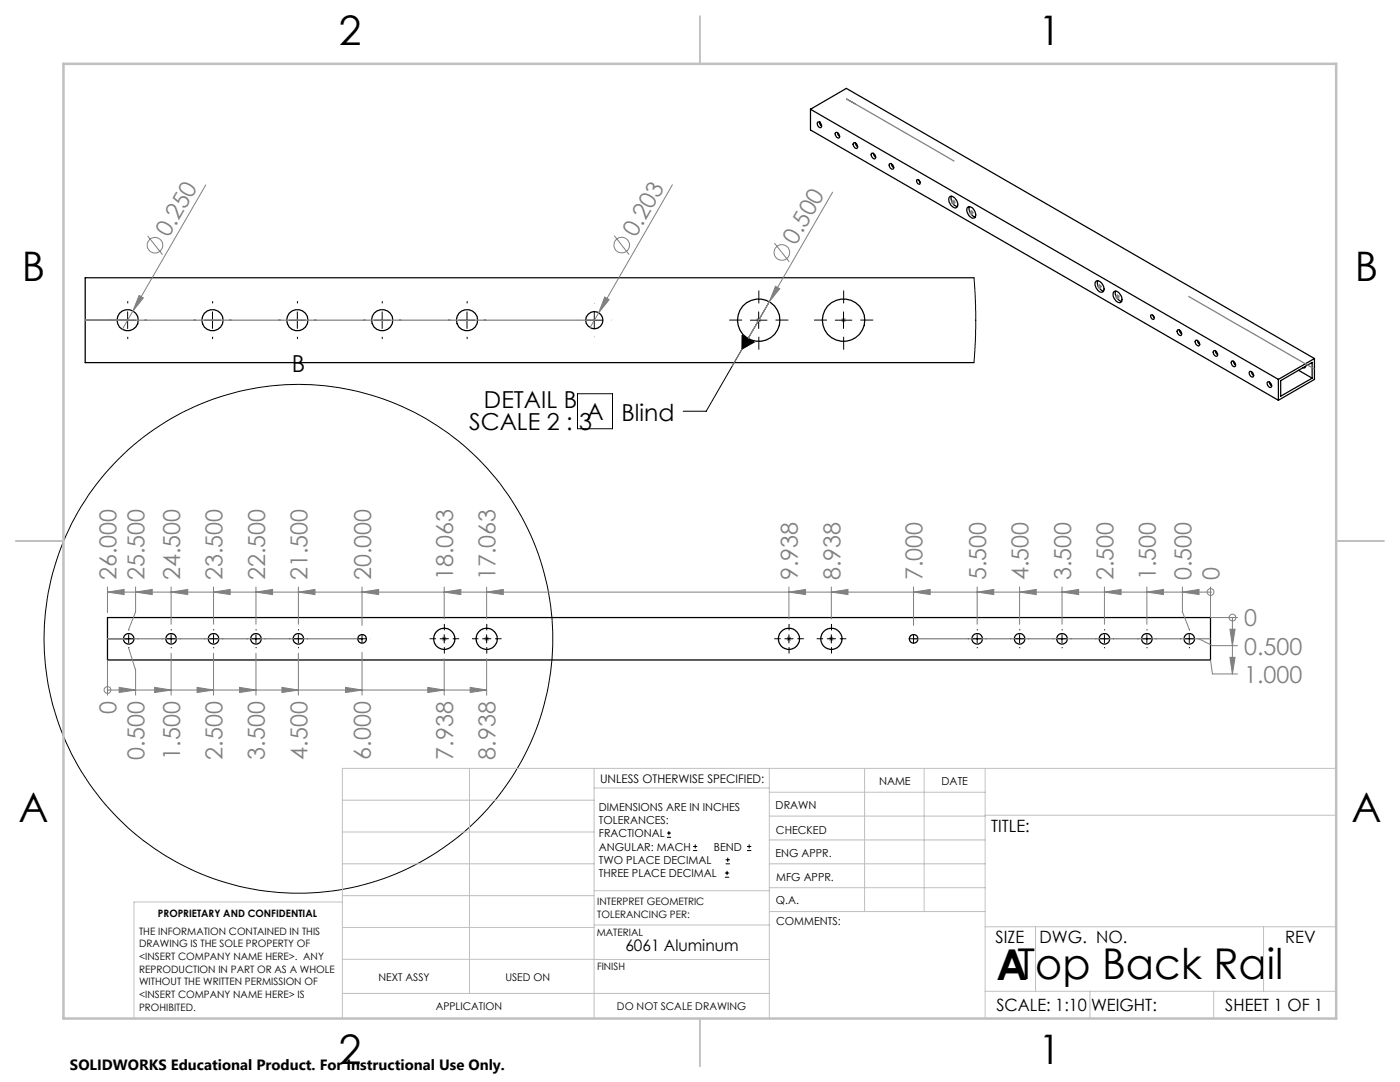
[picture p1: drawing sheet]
<svg xmlns="http://www.w3.org/2000/svg" width="279mm" height="216mm" viewBox="0 0 279 216" stroke-linecap="round" stroke-linejoin="round" font-family="sans-serif">
<g fill="none" stroke="#000" stroke-width=".25">
<path d="M161.7 21.8v4.1l93.4 54M161.7 21.8l93.4 53.9M161.7 21.8l7.2-4.2 93.4 53.9M163.2 24.4a.66 .66 0 0 1 .6 .3 .66 .66 0 0 1 0 .8 .77 .77 0 0 1-.6-1.1zM163.5 24.4h.1M163.5 24.4l.2 .5 .3 .3M166.7 26.6a.58 .58 0 0 1 .7 0 .58 .58 0 0 1 .2 .6l-.1 .2a.59 .59 0 0 1-.6-.1 .59 .59 0 0 1-.2-.6zM167.1 26.5l.5 .7M170.4 28.5a.69 .69 0 0 1 .6 .4 .69 .69 0 0 1 0 .7 .8 .8 0 0 1-.6-1.1zM170.7 28.5l.5 .8M174 30.6a.66 .66 0 0 1 .6 .3 .66 .66 0 0 1-.1 .8 .81 .81 0 0 1-.5-1.1zM174.3 30.6l.1 .3 .4 .5"/>
<path d="M177.6 32.7a.65 .65 0 0 1 .6 .3 .65 .65 0 0 1-.1 .8 .77 .77 0 0 1-.5-1.1zM177.9 32.7l.1 .5 .4 .2M183 35.8a.54 .54 0 0 1 .5 .4 .54 .54 0 0 1-.1 .6l-.4-.4-.1-.3zM183.4 35.9l.3 .5M189.6 39.2a1.53 1.53 0 0 1 1.5 1.9l-.1 .2a.94 .94 0 0 1-1.4-.7l-.3-.8zM189.9 39.2a1.77 1.77 0 0 0 1.2 2M193.2 41.3a1.45 1.45 0 0 1 1.5 1.8 .62 .62 0 0 1-.6 .5 .62 .62 0 0 1-.6-.4 1.4 1.4 0 0 1-.3-1.9zM193.5 41.2a1.68 1.68 0 0 0 1.2 2.1M194.4 55.4h-177.4v17h177.4M218.8 56.1a1.45 1.45 0 0 1 1.3 2.1 1.48 1.48 0 0 1-1.6-1.8zM219.1 56a1.69 1.69 0 0 0 1.1 2.1M222.2 58.3l.2-.1a1.48 1.48 0 0 1 1.5 1.8 .74 .74 0 0 1-.8 .4 .74 .74 0 0 1-.6-.6l-.4-.8z"/>
<path d="M222.7 58.1a1.69 1.69 0 0 0 1.1 2M229.7 62.8a.52 .52 0 0 1 .6 .3 .52 .52 0 0 1-.2 .6l-.4-.3-.1-.4zM230.1 62.9l.2 .5M235 65.8a.67 .67 0 0 1 .7 .4 .67 .67 0 0 1-.1 .8 .81 .81 0 0 1-.6-1.2zM235.4 65.9l.4 .7M238.6 67.9a.66 .66 0 0 1 .7 .4 .66 .66 0 0 1-.1 .7 .81 .81 0 0 1-.6-1.1zM239 67.9l.1 .5 .3 .3M242.2 70a.71 .71 0 0 1 .7 1 .71 .71 0 0 1-.7-1zM242.6 70v.3l.4 .5M245.8 72.1a.66 .66 0 0 1 .7 .3 .66 .66 0 0 1-.1 .8 .77 .77 0 0 1-.6-1.1zM246.1 72.1l.5 .7M249.4 74.1a.69 .69 0 0 1 .7 .4 .69 .69 0 0 1-.1 .7 .81 .81 0 0 1-.6-1.1z"/>
<path d="M249.7 74.2l.5 .7M253 76.2a.67 .67 0 0 1 .7 .4 .67 .67 0 0 1-.2 .7 .81 .81 0 0 1-.5-1.1zM253.3 76.2l.5 .8M255.1 75.7v4.2M255.6 76l6.3-3.7v3.2l-6.3 3.6zM259.2 73.9l2.7 1.6M260.5 73.1l-.1 .3h-.3M262.3 71.5l-7.2 4.2M262.3 71.5v4.2l-7.2 4.2M21.4 123.2h220.2v8.5h-220.2z"/>
<circle cx="25.5" cy="63.9" r="2.12"/>
<circle cx="42.4" cy="63.9" r="2.11"/>
<circle cx="59.4" cy="63.9" r="2.11"/>
<circle cx="76.3" cy="63.9" r="2.11"/>
<circle cx="93.2" cy="63.9" r="2.11"/>
<circle cx="118.6" cy="63.9" r="1.72"/>
<circle cx="151.4" cy="63.9" r="4.2"/>
<circle cx="168.4" cy="63.9" r="4.2"/>
<circle cx="25.7" cy="127.5" r="1.06"/>
<circle cx="34.1" cy="127.5" r="1.06"/>
<circle cx="42.6" cy="127.5" r="1.06"/>
<circle cx="51.1" cy="127.5" r="1.06"/>
<circle cx="59.5" cy="127.5" r="1.06"/>
<circle cx="72.3" cy="127.5" r=".87"/>
<circle cx="88.6" cy="127.5" r="2.12"/>
<circle cx="97.1" cy="127.5" r="2.12"/>
<circle cx="157.4" cy="127.5" r="2.12"/>
<circle cx="165.9" cy="127.5" r="2.12"/>
<circle cx="182.3" cy="127.5" r=".87"/>
<circle cx="195" cy="127.5" r="1.06"/>
<circle cx="203.5" cy="127.5" r="1.06"/>
<circle cx="211.9" cy="127.5" r="1.06"/>
<circle cx="220.4" cy="127.5" r="1.06"/>
<circle cx="228.9" cy="127.5" r="1.06"/>
<circle cx="237.3" cy="127.5" r="1.06"/>
</g>
<g fill="none" stroke="#000" stroke-width=".2">
<path d="M194.4 55.4l.3 6.7v5l-.3 5.3M23.8 63.9h3.3M25.5 62.2v3.3M40.7 63.9h3.4M42.4 62.2v3.3M57.7 63.9h3.3M59.3 62.2v3.3M74.6 63.9h3.3M76.3 62.2v3.3M91.5 63.9h3.4M93.2 62.2v3.3M115.3 78.6h6.9v6.9h-6.9z"/>
<path d="M116.9 63.9h3.4M118.6 62.2v3.3M148.1 66.9l2.4 1.4-2.4 1.4zM149.3 67.6l-8.4 14.5h-4.6M149.8 63.9h3.3M151.4 62.2v3.3M166.7 63.9h3.3M168.3 62.2v3.3M24.9 127.5h1.6M25.7 126.6v1.7M33.3 127.5h1.7M34.1 126.6v1.7"/>
<path d="M41.8 127.5h1.7M42.6 126.6v1.7M50.3 127.5h1.6M51.1 126.6v1.7M58.7 127.5h1.7M59.5 126.6v1.7M71.4 127.5h1.7M72.2 126.6v1.7M87.8 127.5h1.7M88.7 126.6v1.7M96.3 127.5h1.7M97.1 126.6v1.7"/>
<path d="M156.6 127.5h1.7M157.4 126.6v1.7M165.1 127.5h1.7M165.9 126.6v1.7M181.5 127.5h1.7M182.3 126.6v1.7M194.2 127.5h1.7M195 126.6v1.7M202.7 127.5h1.6M203.5 126.6v1.7M211.1 127.5h1.7M211.9 126.6v1.7"/>
<path d="M219.6 127.5h1.7M220.4 126.6v1.7M228.1 127.5h1.6M228.9 126.6v1.7M236.5 127.5h1.7M237.3 126.6v1.7M133.1 167.1h.8M133.1 166.2h.8M133.5 165.8v.9M138.3 169.7h.8M138.3 168.9h.8M138.7 168.5v.8"/>
<path d="M144.7 175h.8M144.7 174.2h.8M144.8 172.4h.9M144.8 171.6h.9M145.1 173.8v.8M145.2 171.1v.9M149.1 169.7h.8M149.1 168.9h.8M149.5 168.5v.8"/>
<circle cx="59.6" cy="127.5" r="50.8"/>
</g>
<g fill="none" stroke="#808080" stroke-width=".2">
<path d="M41.1 36.9l-14.6 25.2M134.2 36.9l-14.7 25.5M166.2 38.3l-16.9 29.3M189.9 40l.7 .7M190.3 39.8v1M190.6 40l-.7 .7M27.8 58.9l.8 .5-2.1 2.7zM29.5 47.1l2.9 3.7M120.7 59.3l.9 .5-2.1 2.6zM122.6 47l3 3.8M154.6 48.5l2.9 3.7M154.8 57.1l.8 .5-2.1 2.6z"/>
<path d="M189.8 40.3h.9M193.3 42.4h1M193.5 42.1l.7 .7M193.9 41.9v1M194.2 42.1l-.7 .7M218.9 57.2h1M219.1 56.8l.7 .7M219.4 56.7v1M219.8 56.8l-.7 .7M222.5 59.2h1M222.7 58.9l.7 .7M223 58.7v1.1"/>
<path d="M223.4 58.9l-.7 .7M26.5 62.1l-2.1 3.6M119.5 62.4l-1.7 3M150.9 63.9h1M151.1 63.5l.7 .7M151.4 63.4v1M151.8 63.5l-.7 .7M153.5 60.2l-7.4 12.9M167.9 63.9h.9M168 63.5l.7 .7M168.3 63.4v1M168.7 63.5l-.7 .7"/>
<path d="M21.4 118.1l3.4-.5v1zM21.4 118.1h220.2M21.4 117.1v5.1M27.1 118.1l3.3-.5v1zM27.1 117.1v5l-1.4 3.5M34.1 118.1l3.4-.5v1zM34.1 117.1v7.5M42.6 118.1l3.3-.5v1zM42.6 117.1v7.5M51.1 118.1l3.3-.5v1zM51.1 117.1v7.5M59.5 118.1l3.4-.5v1z"/>
<path d="M59.5 117.1v7.5M72.2 118.1l3.4-.5v1zM72.2 117.1v7.7M88.7 118.1l3.3-.5v1zM88.7 117.1v6.4M97.1 118.1l3.3-.5v1zM97.1 117.1v6.4M157.4 118.1l3.4-.5v1zM157.4 117.1v6.4M165.9 118.1l3.3-.5v1zM165.9 117.1v6.4M182.3 118.1l3.3-.5v1z"/>
<path d="M182.3 117.1v7.7M195 118.1l3.3-.5v1zM195 117.1v7.5M203.5 118.1l3.3-.5v1zM203.5 117.1v7.5M211.9 118.1l3.4-.5v1zM211.9 117.1v7.5M220.4 118.1l3.3-.5v1zM220.4 117.1v7.5M228.9 118.1l3.3-.5v1zM228.9 117.1v7.5M236 118.1l3.3-.5v1z"/>
<path d="M236 117.1v5l1.3 3.5M241.6 118.1h.1M241.6 117.1v6.1h5.4M21.4 137.7h.1M21.4 131.7v7M21.4 137.7h75.7M23.8 137.2l3.3 .5-3.3 .5zM25.7 129.4l1.4 4.3v5M30.9 137.2l3.2 .5-3.2 .5zM34.1 130.4v8.3M39.3 137.2l3.3 .5-3.3 .5zM42.6 130.4v8.3"/>
<path d="M47.8 137.2l3.3 .5-3.3 .5zM51.1 130.4v8.3M56.3 137.2l3.2 .5-3.2 .5zM59.5 130.4v8.3M69 137.2l3.2 .5-3.2 .5zM72.2 130.2v8.5M85.4 137.2l3.3 .5-3.3 .5zM88.2 127.5h.9M88.3 127.1l.7 .7M88.7 131.4v7.3M88.7 127v1M89 127.1l-.7 .7"/>
<path d="M93.8 137.2l3.3 .5-3.3 .5zM96.6 127.5h1M96.8 127.1l.7 .7M97.1 131.4v7.3M97.1 127v1M97.5 127.1l-.7 .7M157 127.5h.9M157.1 127.1l.7 .7M157.4 127v1M157.8 127.1l-.7 .7M165.4 127.5h1M165.6 127.1l.7 .7"/>
<path d="M165.9 127v1M166.3 127.1l-.7 .7M239.3 127.5l2.7 1.3h5M241.6 131.7l.4 2.8h5M245.5 125.6h1l-.5 3.2zM245.5 131.2h1l-.5 3.3zM246 123.2h.1M246 123.2v11.3"/>
<circle cx="30.9" cy="48.9" r="1.56"/>
<circle cx="124.1" cy="48.9" r="1.55"/>
<circle cx="156" cy="50.4" r="1.56"/>
<circle cx="241.6" cy="118.1" r=".68"/>
<circle cx="21.5" cy="137.7" r=".68"/>
<circle cx="246" cy="123.2" r=".67"/>
</g>
<g fill="none" stroke="#000" stroke-width=".2" stroke-dasharray="15.2 1.3 1.3 1.3" stroke-linecap="butt">
<path d="M22.2 63.9h-.5M25.5 60.5v-.4M25.5 67.2v.5M28.8 63.9h.5M39.1 63.9h-.5M42.4 60.5v-.4M42.4 67.2v.5M45.8 63.9h.4M56 63.9h-.4M59.4 60.5v-.4M59.4 67.2v.5M62.7 63.9h.4"/>
<path d="M73 63.9h-.5M76.3 60.5v-.4M76.3 67.2v.5M79.6 63.9h.5M89.9 63.9h-.5M93.2 60.5v-.4M93.2 67.2v.5M96.6 63.9h.4M115.3 63.9h-.1M118.6 67.2v.1M148.1 63.9h-2.6M151.4 60.5v-2.5"/>
<path d="M151.4 67.2v2.6M154.8 63.9h2.5M165 63.9h-2.5M168.4 60.5v-2.5M168.4 67.2v2.6M171.7 63.9h2.6M24 127.5h-.2M25.7 125.8v-.2M25.7 129.1v.2M27.4 127.5h.2M32.5 127.5h-.2M34.2 125.8v-.2"/>
<path d="M34.2 129.1v.2M35.8 127.5h.3M41 127.5h-.2M42.6 125.8v-.2M42.6 129.1v.2M44.3 127.5h.2M49.4 127.5h-.2M51.1 125.8v-.2M51.1 129.1v.2M52.8 127.5h.2M57.9 127.5h-.2M59.6 125.8v-.2"/>
<path d="M59.6 129.1v.2M61.2 127.5h.3M73.9 127.5h.1M87 127.5h-1.3M88.7 125.8v-1.3M88.7 129.1v1.3M90.3 127.5h1.3M95.5 127.5h-1.3M97.1 125.8v-1.3M97.1 129.1v1.3M98.8 127.5h1.3M155.8 127.5h-1.3"/>
<path d="M157.5 125.8v-1.3M157.5 129.1v1.3M159.1 127.5h1.3M164.3 127.5h-1.3M165.9 125.8v-1.3M165.9 129.1v1.3M167.6 127.5h1.3M193.4 127.5h-.2M195 125.8v-.2M195 129.1v.2M196.7 127.5h.2M201.8 127.5h-.2"/>
<path d="M203.5 125.8v-.2M203.5 129.1v.2M205.2 127.5h.2M210.3 127.5h-.2M212 125.8v-.2M212 129.1v.2M213.6 127.5h.3M218.8 127.5h-.2M220.4 125.8v-.2M220.4 129.1v.2M222.1 127.5h.2M227.2 127.5h-.2"/>
<path d="M228.9 125.8v-.2M228.9 129.1v.2M230.6 127.5h.2M235.7 127.5h-.2M237.4 125.8v-.2M237.4 129.1v.2M239 127.5h.3"/>
</g>
<path d="M170.7 20.7l-1.8-1 21.6 12.5M237.2 59.1l25.1 14.5M17 63.9h101.6M21.4 127.5h50.8M182.3 127.5h59.3" fill="none" stroke="#808080" stroke-width=".25"/>
<g fill="none" stroke="#c0c0c0" stroke-width=".2">
<path d="M68.3 159.7h50.3M93.7 153.3v44.9M118.6 153.3v49.9M118.6 157.2h34.9M153.5 153.3v49.9M153.5 158.1h43.1M172.5 153.3v28.6M184.4 153.3v28.6M196.6 153.3v49.9M266.7 153.3h-198.4v49.9M68.3 178.7h50.3M68.3 172.4h50.3"/>
<path d="M68.3 166h50.3M68.3 180h-41.6v23.2M118.6 177.7h35M153.5 167.6h43.1M153.5 162.8h43.1M153.5 172.4h43.1M153.5 177.1h43.1M196.6 162.7h70.1M68.3 198.2h85.2M68.3 191.4l85.2 .1M68.3 185.1h50.3M118.6 184.6h35"/>
<path d="M153.6 181.9h43M196.6 197.8h70.1M196.6 184.9h70.1M206.7 184.9v12.9M217.5 197.8v5.4M242.2 197.8v5.4M252.2 184.9v12.9"/>
</g>
<path d="M139.7 3.2v9.5M3.1 107.9h9.6M266.7 107.9h9.5M139.7 203.2v9.6" fill="none" stroke="#c0c0c0" stroke-width=".25"/>
<path d="M12.7 12.7h254v190.5h-254z" fill="none" stroke="#c0c0c0" stroke-width=".5"/>
<path d="M148.1 66.9l2.4 1.4-2.4 1.4z" fill="#000"/>
<g fill="#808080">
<path d="M154.8 57.1l.8 .5-2.1 2.6z"/>
<path d="M120.7 59.3l.9 .5-2.1 2.6z"/>
<path d="M27.8 58.9l.8 .5-2.1 2.7z"/>
<path d="M245.5 125.6h1l-.5 3.2zM245.5 131.2h1l-.5 3.3z"/>
<path d="M236 118.1l3.3-.5v1zM228.9 118.1l3.3-.5v1zM220.4 118.1l3.3-.5v1zM211.9 118.1l3.4-.5v1zM203.5 118.1l3.3-.5v1zM195 118.1l3.3-.5v1zM182.3 118.1l3.3-.5v1zM165.9 118.1l3.3-.5v1zM157.4 118.1l3.4-.5v1zM97.1 118.1l3.3-.5v1zM88.7 118.1l3.3-.5v1zM72.2 118.1l3.4-.5v1zM59.5 118.1l3.4-.5v1zM51.1 118.1l3.3-.5v1zM42.6 118.1l3.3-.5v1zM34.1 118.1l3.4-.5v1zM27.1 118.1l3.3-.5v1zM21.4 118.1l3.4-.5v1zM23.8 137.2l3.3 .5-3.3 .5zM30.9 137.2l3.2 .5-3.2 .5zM39.3 137.2l3.3 .5-3.3 .5zM47.8 137.2l3.3 .5-3.3 .5zM56.3 137.2l3.2 .5-3.2 .5zM69 137.2l3.2 .5-3.2 .5zM85.4 137.2l3.3 .5-3.3 .5zM93.8 137.2l3.3 .5-3.3 .5z"/>
</g>
<text font-size="8.5" x="198.9" y="195.5">ATop Back Rail</text>
<g font-size="8.1">
<text x="67.6" y="8.9">2</text>
<text x="207.3" y="8.9">1</text>
<text x="4.4" y="56.2">B</text>
<text x="270.4" y="56.2">B</text>
<text x="3.7" y="164.1">A</text>
<text x="269.7" y="164.1">A</text>
<text x="67.6" y="212.4">2</text>
<text x="207.3" y="212.4">1</text>
</g>
<g font-size="4.7" fill="#808080">
<text x="33.7" y="47.5" transform="rotate(-60 33.7 47.5)">0.250</text>
<text x="126.9" y="47.5" transform="rotate(-60 126.9 47.5)">0.203</text>
<text x="158.8" y="49" transform="rotate(-60 158.8 49)">0.500</text>
<text x="23.3" y="115.8" transform="rotate(-90 23.3 115.8)">26.000</text>
<text x="28.9" y="115.8" transform="rotate(-90 28.9 115.8)">25.500</text>
<text x="36" y="115.8" transform="rotate(-90 36 115.8)">24.500</text>
<text x="44.4" y="115.8" transform="rotate(-90 44.4 115.8)">23.500</text>
<text x="52.9" y="115.8" transform="rotate(-90 52.9 115.8)">22.500</text>
<text x="61.4" y="115.8" transform="rotate(-90 61.4 115.8)">21.500</text>
<text x="74.1" y="115.8" transform="rotate(-90 74.1 115.8)">20.000</text>
<text x="90.5" y="115.8" transform="rotate(-90 90.5 115.8)">18.063</text>
<text x="98.9" y="115.8" transform="rotate(-90 98.9 115.8)">17.063</text>
<text x="159.2" y="115.8" transform="rotate(-90 159.2 115.8)">9.938</text>
<text x="167.7" y="115.8" transform="rotate(-90 167.7 115.8)">8.938</text>
<text x="184.1" y="115.8" transform="rotate(-90 184.1 115.8)">7.000</text>
<text x="196.8" y="115.8" transform="rotate(-90 196.8 115.8)">5.500</text>
<text x="205.3" y="115.8" transform="rotate(-90 205.3 115.8)">4.500</text>
<text x="213.7" y="115.8" transform="rotate(-90 213.7 115.8)">3.500</text>
<text x="222.2" y="115.8" transform="rotate(-90 222.2 115.8)">2.500</text>
<text x="230.7" y="115.8" transform="rotate(-90 230.7 115.8)">1.500</text>
<text x="237.8" y="115.8" transform="rotate(-90 237.8 115.8)">0.500</text>
<text x="243.4" y="115.8" transform="rotate(-90 243.4 115.8)">0</text>
<text x="248.3" y="125">0</text>
<text x="248.3" y="130.6">0.500</text>
<text x="248.3" y="136.2">1.000</text>
<text x="23.2" y="142.6" transform="rotate(-90 23.2 142.6)">0</text>
<text x="28.9" y="151.6" transform="rotate(-90 28.9 151.6)">0.500</text>
<text x="35.9" y="151.6" transform="rotate(-90 35.9 151.6)">1.500</text>
<text x="44.4" y="151.6" transform="rotate(-90 44.4 151.6)">2.500</text>
<text x="52.9" y="151.6" transform="rotate(-90 52.9 151.6)">3.500</text>
<text x="61.3" y="151.6" transform="rotate(-90 61.3 151.6)">4.500</text>
<text x="74" y="151.6" transform="rotate(-90 74 151.6)">6.000</text>
<text x="90.4" y="151.6" transform="rotate(-90 90.4 151.6)">7.938</text>
<text x="98.9" y="151.6" transform="rotate(-90 98.9 151.6)">8.938</text>
</g>
<g font-size="4.7">
<text x="58.2" y="74.3">B</text>
<text x="96.6" y="81.3">DETAIL B</text>
<text x="117" y="83.8">A</text>
<text x="124" y="84">Blind</text>
<text x="93.6" y="85.9">SCALE 2 : 3</text>
</g>
<g font-size="3.4">
<text x="197.8" y="166">TITLE:</text>
<text x="198.7" y="188.1">SIZE</text>
<text x="207.5" y="188.1">DWG. NO.</text>
<text x="256.5" y="188.2">REV</text>
<text x="198.8" y="201.7">SCALE: 1:10</text>
<text x="217.7" y="201.8">WEIGHT:</text>
<text x="244.5" y="201.7">SHEET 1 OF 1</text>
</g>
<text font-size="3.2" x="124.8" y="189.8">6061 Aluminum</text>
<text font-size="3" x="14" y="213.5">SOLIDWORKS Educational Product. For Instructional Use Only.</text>
<text font-size="2.4" x="119.8" y="156.2">UNLESS OTHERWISE SPECIFIED:</text>
<g font-size="2.2">
<text x="119.5" y="161.8">DIMENSIONS ARE IN INCHES</text>
<text x="154.8" y="161.4">DRAWN</text>
<text x="175.4" y="156.6">NAME</text>
<text x="187.9" y="156.7">DATE</text>
<text x="119.5" y="164.4">TOLERANCES:</text>
<text x="119.5" y="167.1">FRACTIONAL</text>
<text x="154.9" y="166.3">CHECKED</text>
<text x="119.5" y="169.7">ANGULAR: MACH</text>
<text x="119.5" y="172.4">TWO PLACE DECIMAL</text>
<text x="142.5" y="169.7">BEND</text>
<text x="154.8" y="171">ENG APPR.</text>
<text x="119.5" y="175">THREE PLACE DECIMAL</text>
<text x="154.9" y="175.7">MFG APPR.</text>
<text x="154.9" y="180.4">Q.A.</text>
<text x="154.9" y="184.6">COMMENTS:</text>
</g>
<g font-size="2.1">
<text x="75.5" y="195.7">NEXT ASSY</text>
<text x="100.9" y="195.7">USED ON</text>
<text x="86.9" y="201.5">APPLICATION</text>
<text x="123.1" y="201.6">DO NOT SCALE DRAWING</text>
</g>
<g font-size="2">
<text x="31.5" y="182.9">PROPRIETARY AND CONFIDENTIAL</text>
<text x="119.2" y="180.6">INTERPRET GEOMETRIC</text>
<text x="119.2" y="183.1">TOLERANCING PER:</text>
<text x="27.8" y="186.5">THE INFORMATION CONTAINED IN THIS</text>
<text x="27.8" y="189">DRAWING IS THE SOLE PROPERTY OF</text>
<text x="27.8" y="191.6">&lt;INSERT COMPANY NAME HERE&gt;. ANY</text>
<text x="119.1" y="186.7">MATERIAL</text>
<text x="27.8" y="194.1">REPRODUCTION IN PART OR AS A WHOLE</text>
<text x="27.8" y="196.6">WITHOUT THE WRITTEN PERMISSION OF</text>
<text x="119.1" y="193.5">FINISH</text>
<text x="27.8" y="199.1">&lt;INSERT COMPANY NAME HERE&gt; IS</text>
<text x="27.8" y="201.7">PROHIBITED.</text>
</g>
</svg>
